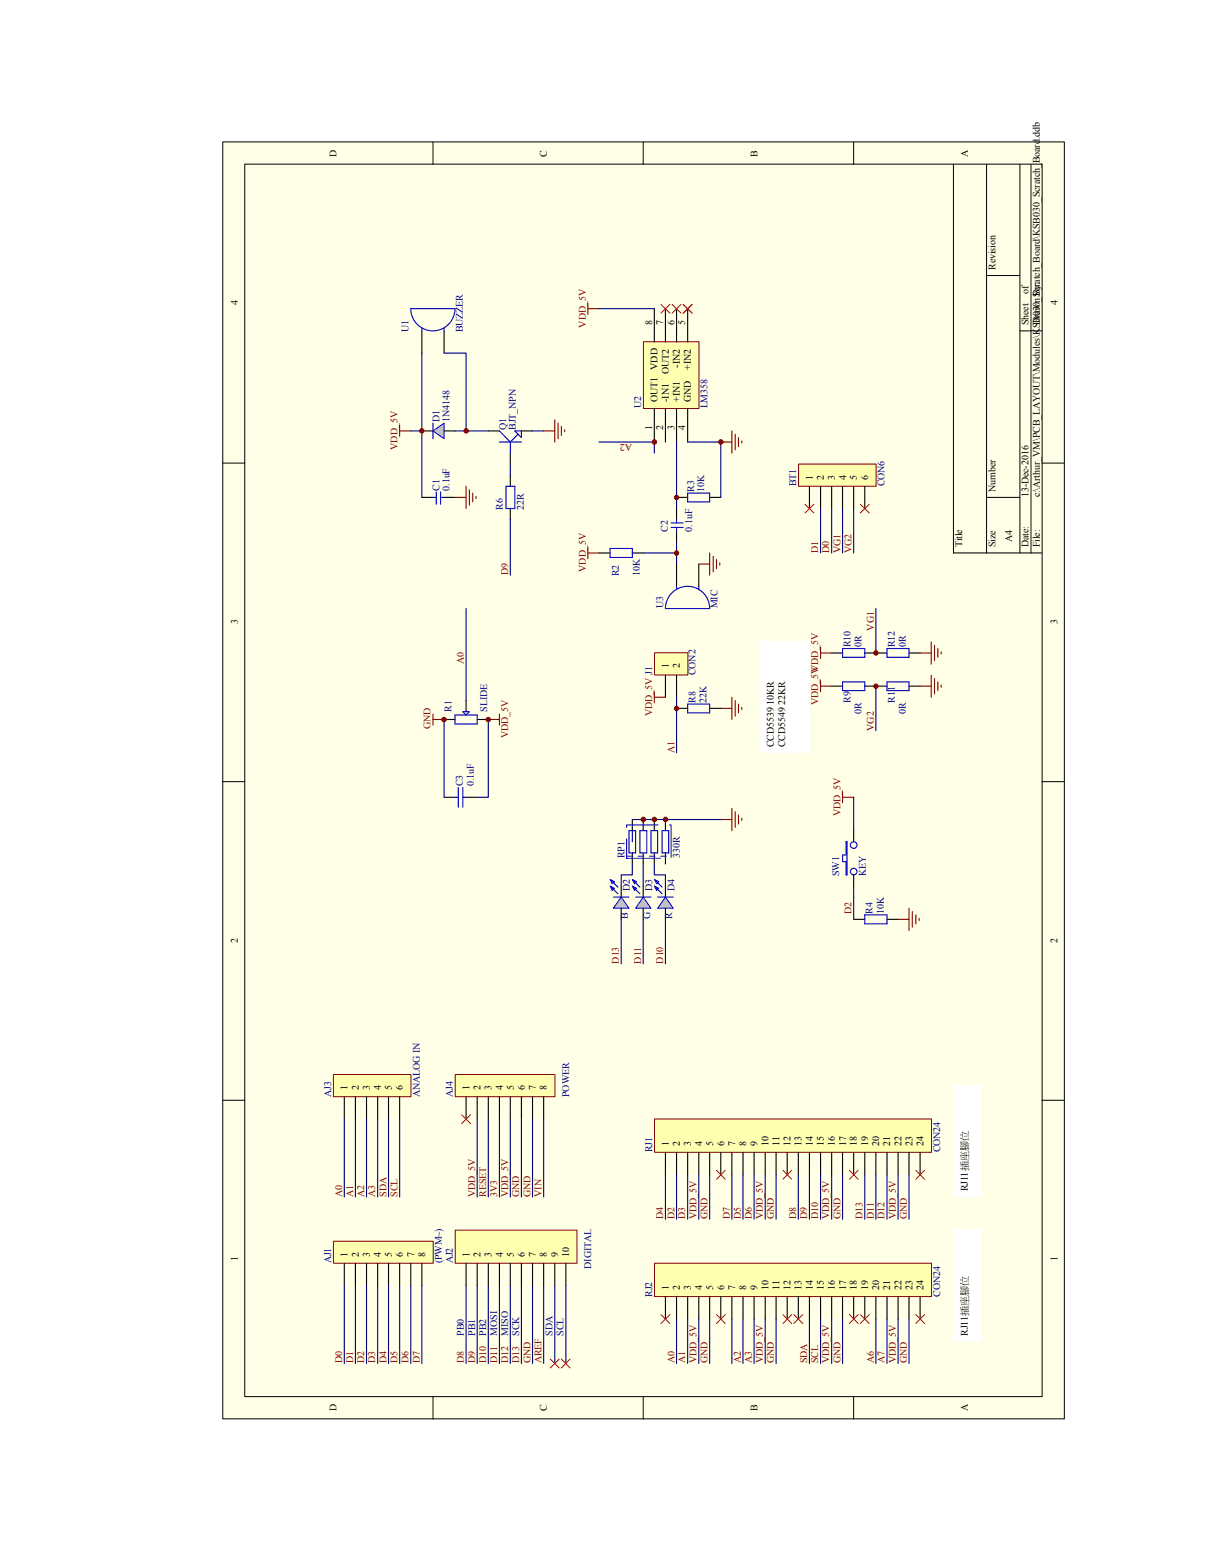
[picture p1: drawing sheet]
<svg xmlns="http://www.w3.org/2000/svg" width="216mm" height="279mm" viewBox="0 0 216 279" stroke-linecap="round" stroke-linejoin="round" font-family="sans-serif">
<path d="M39.9 25.4h150.6v228.6h-150.6z" fill="#ffffe8"/>
<g fill="none" stroke="#000" stroke-width=".18">
<path d="M39.9 25.4h150.6v228.6h-150.6zM43.8 29.4h142.8v220.6h-142.8zM77.5 25.4v4M115.1 25.4v4M152.8 25.4v4M170.7 29.4v69.6h15.8M176.6 29.4v69.6M182.6 29.4v69.6M184.6 29.4v69.6M176.6 49.3h6M182.6 59.2h3.9M39.8 82.9h4"/>
<path d="M176.6 89h6M186.5 82.9h4M39.8 139.9h4M186.5 139.9h4M39.8 196.9h4M186.5 196.9h4M77.5 250v4M115.1 250v4M152.8 250v4"/>
</g>
<path d="M59.7 222.2h17.9v3.9h-17.9z" fill="#ffffb0"/>
<path d="M59.7 222.2h17.9v3.9h-17.9z" fill="none" stroke="#800000" stroke-width=".18"/>
<path d="M61.6 226.1v4M63.6 226.1v4M65.6 226.1v4M67.6 226.1v4M69.6 226.1v4M71.5 226.1v4M73.5 226.1v4M75.5 226.1v4" fill="none" stroke="#000" stroke-width=".2"/>
<path d="M59.7 192.3h13.9v4h-13.9z" fill="#ffffb0"/>
<path d="M59.7 192.3h13.9v4h-13.9z" fill="none" stroke="#800000" stroke-width=".18"/>
<path d="M61.6 196.3v4M63.6 196.3v4M65.6 196.3v4M67.6 196.3v4M69.6 196.3v4M71.5 196.3v4" fill="none" stroke="#000" stroke-width=".2"/>
<g fill="none" stroke="#000080" stroke-width=".2">
<path d="M61.6 200.3v13.9M63.6 200.3v13.9M65.6 200.3v13.9M67.6 200.3v13.9M69.6 200.3v13.9M71.5 200.3v13.9M85.4 200.3v13.9M87.4 200.3v13.9M89.4 200.3v13.9M91.4 200.3v13.9M93.3 200.3v13.9M61.6 230.1v14"/>
<path d="M63.6 230.1v14M65.6 230.1v14M67.6 230.1v14M69.6 230.1v14M71.5 230.1v14M73.5 230.1v14M75.5 230.1v14M83.4 230.1v14M85.4 230.1v14M87.4 230.1v14M89.4 230.1v14M91.4 230.1v14"/>
<path d="M93.3 230.1v14M95.3 230.1v14M97.3 230.1v14"/>
</g>
<path d="M81.5 220.2h21.8v5.9h-21.8z" fill="#ffffb0"/>
<path d="M81.5 220.2h21.8v5.9h-21.8z" fill="none" stroke="#800000" stroke-width=".18"/>
<path d="M83.4 226.1v4M85.4 226.1v4M87.4 226.1v4M89.4 226.1v4M91.4 226.1v4M93.3 226.1v4M95.3 226.1v4M97.3 226.1v4M99.3 226.1v4M101.3 226.1v4" fill="none" stroke="#000" stroke-width=".2"/>
<path d="M99.3 230.1v14M101.3 230.1v14" fill="none" stroke="#000080" stroke-width=".2"/>
<path d="M81.5 192.3h17.9v4h-17.9z" fill="#ffffb0"/>
<path d="M81.5 192.3h17.9v4h-17.9z" fill="none" stroke="#800000" stroke-width=".18"/>
<g fill="none" stroke="#000" stroke-width=".2">
<path d="M75.5 59.2v4M79.5 59.2v4M91.4 85.1v1.9M91.4 91v2M79.5 128.8h1.9M83.4 125.4v2M85.4 128.8h2M79.5 142.7h1.9M83.4 142.7h2M152.8 148.7v2M152.8 156.6v2M152.8 164.6h2"/>
<path d="M158.8 164.6h2M83.4 196.3v4M85.4 196.3v4M87.4 196.3v4M89.4 196.3v4M91.4 196.3v4M93.3 196.3v4M95.3 196.3v4M97.3 196.3v4"/>
</g>
<path d="M91.4 83.1v2M91.4 93v10M83.4 108.9v16.5M79.5 128.8v13.9M87.4 128.8v13.9h-2M152.8 158.6v2M95.3 200.3v13.9M97.3 200.3v13.9" fill="none" stroke="#000080" stroke-width=".2"/>
<path d="M82.6 199.5l1.6 1.6M84.2 199.5l-1.6 1.6" fill="none" stroke="#f00" stroke-width=".18"/>
<g fill="none" stroke="#00f" stroke-width=".2">
<path d="M73.5 55.2h7.9a4 4 0 0 1-3.9 4 4 4 0 0 1-4-4zM75.5 58.6v.6M79.5 58.6v.6M90.6 87h1.6v4h-1.6zM81.4 128h4v1.6h-4zM82.8 127.4h1.2l-.6 .6zM81.4 142.7h.6M82 140.9v3.6M82.8 142.7h.6M82.8 140.9v3.6M151.5 150.7h.1v5.9h-.1v-2.4h-.7v-1.2h.7zM109.8 160.6h2.8"/>
<path d="M154.8 163.7h4v1.7h-4z"/>
<circle cx="152.8" cy="151.3" r=".59"/>
<circle cx="152.8" cy="156" r=".59"/>
</g>
<g fill="none" stroke="#800000" stroke-width=".2">
<path d="M71.5 76.1v2M71.5 77.1h2M77.5 128.8h2M77.5 127.8v2M87.4 128.8h2M89.4 127.8v2M150.8 141.7v2M150.8 142.7h2M160.8 164.6h1.9M162.7 162.6v3.9M163.3 163.2v2.7M164 163.7v1.7"/>
<path d="M164.5 164.4v.4"/>
</g>
<path d="M111.2 160.6l1.4 2h-2.8z" fill="#c0c0c0"/>
<path d="M111.2 160.6l1.4 2h-2.8z" fill="none" stroke="#00f" stroke-width=".18"/>
<path d="M109.2 157.4l.8 .4-.4 .4z" fill="#c0c0c0"/>
<path d="M109.2 157.4l.8 .4-.4 .4z" fill="none" stroke="#00f" stroke-width=".18"/>
<path d="M109.2 158.6l.8 .4-.4 .4z" fill="#c0c0c0"/>
<path d="M109.2 158.6l.8 .4-.4 .4z" fill="none" stroke="#00f" stroke-width=".18"/>
<path d="M109.4 158.8l1.2 1.2M109.4 157.6l1.2 1.2M113.8 160.6h2.7" fill="none" stroke="#00f" stroke-width=".2"/>
<path d="M111.2 158.6v2M111.2 162.6v2" fill="none" stroke="#000" stroke-width=".2"/>
<path d="M115.1 160.6l1.4 2h-2.7z" fill="#c0c0c0"/>
<path d="M115.1 160.6l1.4 2h-2.7z" fill="none" stroke="#00f" stroke-width=".18"/>
<path d="M113.2 157.4l.8 .4-.4 .4z" fill="#c0c0c0"/>
<path d="M113.2 157.4l.8 .4-.4 .4z" fill="none" stroke="#00f" stroke-width=".18"/>
<path d="M113.2 158.6l.8 .4-.4 .4z" fill="#c0c0c0"/>
<path d="M113.2 158.6l.8 .4-.4 .4z" fill="none" stroke="#00f" stroke-width=".18"/>
<path d="M113.4 158.8l1.2 1.2M113.4 157.6l1.2 1.2M117.7 160.6h2.8" fill="none" stroke="#00f" stroke-width=".2"/>
<path d="M115.1 158.6v2M115.1 162.6v2" fill="none" stroke="#000" stroke-width=".2"/>
<path d="M119.1 160.6l1.4 2h-2.8z" fill="#c0c0c0"/>
<path d="M119.1 160.6l1.4 2h-2.8z" fill="none" stroke="#00f" stroke-width=".18"/>
<path d="M117.1 157.4l.8 .4-.3 .4z" fill="#c0c0c0"/>
<path d="M117.1 157.4l.8 .4-.3 .4z" fill="none" stroke="#00f" stroke-width=".18"/>
<path d="M117.1 158.6l.8 .4-.3 .4z" fill="#c0c0c0"/>
<path d="M117.1 158.6l.8 .4-.3 .4z" fill="none" stroke="#00f" stroke-width=".18"/>
<path d="M117.3 158.8l1.2 1.2M117.3 157.6l1.2 1.2" fill="none" stroke="#00f" stroke-width=".2"/>
<path d="M119.1 158.6v2M119.1 162.6v2" fill="none" stroke="#000" stroke-width=".2"/>
<path d="M115.1 154.6v4M115.1 164.6v7.9" fill="none" stroke="#000080" stroke-width=".2"/>
<path d="M129 146.7h2M131 144.7v4M131.6 145.3v2.8M132.2 145.9v1.6M132.8 146.5v.4" fill="none" stroke="#800000" stroke-width=".2"/>
<path d="M117.2 116.8h5.9v4h-5.9z" fill="#ffffb0"/>
<path d="M117.2 116.8h5.9v4h-5.9z" fill="none" stroke="#800000" stroke-width=".18"/>
<path d="M119.1 120.9v3.9M121.1 120.9v3.9M121.1 126.8h2M127 126.8h2M113.2 146.7v2M113.2 152.7v1.9M115.1 146.7v2M115.1 152.7v1.9M117.1 146.7v2M117.1 152.7v1.9M119.1 146.7v2M119.1 152.7v1.9" fill="none" stroke="#000" stroke-width=".2"/>
<path d="M117.1 123.8v2M117.1 124.8h2M129 126.8h2M131 124.8v4M131.6 125.4v2.8M132.2 126v1.6M132.8 126.6v.4" fill="none" stroke="#800000" stroke-width=".2"/>
<path d="M121.1 124.8v9.9M113.2 154.6v2h-2v2M113.2 146.7h15.8M117.1 154.6v2h2v2M111.2 164.6v7.9M119.1 164.6v7.9" fill="none" stroke="#000080" stroke-width=".2"/>
<path d="M123.1 126h3.9v1.6h-3.9zM112.6 148.7h1.2v4h-1.2zM113.2 148.7v2M114.6 148.7h1.2v4h-1.2zM116.5 148.7h1.2v4h-1.2zM118.5 148.7h1.2v4h-1.2z" fill="none" stroke="#00f" stroke-width=".2"/>
<path d="M112.2 153.6h7.9v-5.9h-7.9v5.9" fill="none" stroke="#00f" stroke-width=".18" stroke-dasharray="6.1 2"/>
<path d="M112.2 153.2h7.9" fill="none" stroke="#00f" stroke-width=".18" stroke-dasharray="1 1 1 1 1 1 1 1"/>
<path d="M115.2 61.2h9.9v11.9h-9.9z" fill="#ffffb0"/>
<path d="M115.2 61.2h9.9v11.9h-9.9z" fill="none" stroke="#800000" stroke-width=".18"/>
<g fill="none" stroke="#000" stroke-width=".2">
<path d="M117.1 55.2v6M119.1 55.2v6M121.1 55.2v6M123.1 55.2v6M117.1 73.2v5.9M119.1 73.2v5.9M121.1 73.2v5.9M123.1 73.2v5.9M107.2 99h2M113.2 99h1.9M121.1 91v2M121.1 95v2"/>
<path d="M121.1 89h2M127 89h2M121.1 101v3.9M125.1 101v3.9"/>
</g>
<path d="M77.5 75.7v2.8M109.2 98.2h4v1.6h-4zM120.1 93.6h2.2M120.1 94.4h2.2M121.1 93v.6M121.1 94.4v.6M123.1 88.3h3.9v1.5h-3.9zM120.3 106.1a3.9 3.9 0 0 1 4.3-.9 3.9 3.9 0 0 1 2.4 3.7h-7.9a4 4 0 0 1 1.2-2.8zM121.1 104.9v.6M125.1 104.9v.6" fill="none" stroke="#00f" stroke-width=".2"/>
<path d="M107.2 55.2h9.9M117.1 79.1v2M121.1 79.1v11.9M123.1 79.1h5.9v9.9M115.1 99h6M121.1 97v4M152.8 142.7v6M152.8 160.6v4" fill="none" stroke="#000080" stroke-width=".2"/>
<g fill="none" stroke="#800000" stroke-width=".2">
<path d="M105.2 54.3v2M105.2 55.2h2M129 79.1h2M131 77.1v4M131.6 77.7v2.8M132.2 78.3v1.6M132.8 78.9v.4M105.2 98v2M105.2 99h2M127 99v4M127.7 99.6v2.8M125.1 101h1.9"/>
<path d="M128.3 100.2v1.6M128.9 100.8v.4"/>
</g>
<path d="M118.3 54.5l1.6 1.5M119.9 54.5l-1.6 1.5M120.3 54.5l1.6 1.5M121.9 54.5l-1.6 1.5M122.3 54.5l1.6 1.5M123.9 54.5l-1.6 1.5" fill="none" stroke="#f00" stroke-width=".18"/>
<path d="M77.5 77.1l2-1.4v2.8z" fill="#c0c0c0"/>
<path d="M77.5 77.1l2-1.4v2.8z" fill="none" stroke="#00f" stroke-width=".18"/>
<path d="M75.5 77.1h2M79.5 77.1h1.9M87.4 77.1h2M93.3 77.1h2M75.5 89h2M79.5 89h1.9M91.4 81.1v2" fill="none" stroke="#000" stroke-width=".2"/>
<path d="M73.5 77.1h2M75.5 63.2v25.8M79.5 63.2h3.9v13.9M81.4 77.1h6M95.3 77.1h2M107.2 79.1h9.9" fill="none" stroke="#000080" stroke-width=".2"/>
<path d="M97.3 77.1h2M99.3 75.1v4M99.9 75.7v2.8M100.5 76.3v1.6M101.1 76.9v.4M81.4 89h2M83.4 87v4M84 87.7v2.7M84.6 88.3v1.5M85.2 88.9v.3" fill="none" stroke="#800000" stroke-width=".2"/>
<path d="M89.4 77.1l2 2M89.4 79.1h3.9M91.4 79.1v2M92.2 77.1h1.1v1.2zM92.8 77.7l-1.4 1.4M77.5 89h.6M78.1 88.1v2.2M78.9 89h.6M78.9 88.1v2.2" fill="none" stroke="#00f" stroke-width=".2"/>
<path d="M136.1 114.9h8.8v19.8h-8.8z" fill="#fff"/>
<path d="M136 114.9h8.9v19.8h-8.9z" fill="none" stroke="#fff" stroke-width=".18"/>
<circle cx="79.5" cy="128.8" r=".4" fill="#800000"/>
<circle cx="79.5" cy="128.8" r=".4" fill="none" stroke="#800000" stroke-width=".18"/>
<circle cx="87.4" cy="128.8" r=".39" fill="#800000"/>
<circle cx="87.4" cy="128.8" r=".39" fill="none" stroke="#800000" stroke-width=".18"/>
<circle cx="121.1" cy="126.8" r=".39" fill="#800000"/>
<circle cx="121.1" cy="126.8" r=".39" fill="none" stroke="#800000" stroke-width=".18"/>
<circle cx="115.2" cy="146.7" r=".41" fill="#800000"/>
<circle cx="115.2" cy="146.7" r=".41" fill="none" stroke="#800000" stroke-width=".18"/>
<circle cx="117.2" cy="146.7" r=".4" fill="#800000"/>
<circle cx="117.2" cy="146.7" r=".4" fill="none" stroke="#800000" stroke-width=".18"/>
<circle cx="119.1" cy="146.7" r=".4" fill="#800000"/>
<circle cx="119.1" cy="146.7" r=".4" fill="none" stroke="#800000" stroke-width=".18"/>
<circle cx="117.2" cy="79.1" r=".4" fill="#800000"/>
<circle cx="117.2" cy="79.1" r=".4" fill="none" stroke="#800000" stroke-width=".18"/>
<circle cx="121.1" cy="89" r=".39" fill="#800000"/>
<circle cx="121.1" cy="89" r=".39" fill="none" stroke="#800000" stroke-width=".18"/>
<circle cx="129" cy="79.1" r=".4" fill="#800000"/>
<circle cx="129" cy="79.1" r=".4" fill="none" stroke="#800000" stroke-width=".18"/>
<circle cx="121.1" cy="99" r=".39" fill="#800000"/>
<circle cx="121.1" cy="99" r=".39" fill="none" stroke="#800000" stroke-width=".18"/>
<circle cx="75.5" cy="77.1" r=".4" fill="#800000"/>
<circle cx="75.5" cy="77.1" r=".4" fill="none" stroke="#800000" stroke-width=".18"/>
<circle cx="83.5" cy="77.1" r=".4" fill="#800000"/>
<circle cx="83.5" cy="77.1" r=".4" fill="none" stroke="#800000" stroke-width=".18"/>
<path d="M143 83.1h13.8v3.9h-13.8z" fill="#ffffb0"/>
<path d="M143 83.1h13.8v3.9h-13.8z" fill="none" stroke="#800000" stroke-width=".18"/>
<path d="M144.9 87v4M146.9 87v4M148.9 87v4M150.8 87v4M152.8 87v4M154.8 87v4M148.9 116.9h1.9M154.8 116.9h4M162.7 116.9h2M148.9 122.8h1.9M154.8 122.8h4M162.7 122.8h2" fill="none" stroke="#000" stroke-width=".2"/>
<path d="M144.1 90.3l1.6 1.5M145.7 90.3l-1.6 1.5M154 90.3l1.6 1.5M155.6 90.3l-1.6 1.5" fill="none" stroke="#f00" stroke-width=".18"/>
<path d="M146.9 91v8M148.9 91v8M150.8 91v8M152.8 91v8M156.8 108.9v8M156.8 122.8v8" fill="none" stroke="#000080" stroke-width=".2"/>
<path d="M150.8 116.1h4v1.5h-4zM158.8 116.1h3.9v1.5h-3.9zM150.8 122h4v1.6h-4zM158.8 122h3.9v1.6h-3.9z" fill="none" stroke="#00f" stroke-width=".2"/>
<circle cx="156.8" cy="122.8" r=".39" fill="#800000"/>
<circle cx="156.8" cy="122.8" r=".39" fill="none" stroke="#800000" stroke-width=".18"/>
<circle cx="156.8" cy="116.9" r=".4" fill="#800000"/>
<circle cx="156.8" cy="116.9" r=".4" fill="none" stroke="#800000" stroke-width=".18"/>
<g fill="none" stroke="#800000" stroke-width=".2">
<path d="M146.9 115.9v2M146.9 116.9h2M164.7 116.9h2M166.7 114.9v4M167.3 115.5v2.7M167.9 116.1v1.5M168.5 116.7v.4M146.9 121.8v2M146.9 122.8h2M164.7 122.8h2M166.7 120.9v3.9M167.3 121.5v2.7"/>
<path d="M167.9 122v1.6M168.5 122.6v.4"/>
</g>
<path d="M117.2 200.3h49.6v5.9h-49.6z" fill="#ffffb0"/>
<path d="M117.2 200.3h49.6v5.9h-49.6z" fill="none" stroke="#800000" stroke-width=".18"/>
<g fill="none" stroke="#000" stroke-width=".2">
<path d="M119.1 206.3v4M121.1 206.3v4M123.1 206.3v4M125.1 206.3v4M127 206.3v4M129 206.3v4M131 206.3v4M133 206.3v4M135 206.3v4M137 206.3v4M138.9 206.3v4M140.9 206.3v4"/>
<path d="M142.9 206.3v4M144.9 206.3v4M146.9 206.3v4M148.9 206.3v4M150.8 206.3v4M152.8 206.3v4M154.8 206.3v4M156.8 206.3v4M158.8 206.3v4M160.8 206.3v4M162.7 206.3v4M164.7 206.3v4"/>
</g>
<path d="M140.2 209.5l1.5 1.6M141.7 209.5l-1.5 1.6M152.1 209.5l1.5 1.6M153.6 209.5l-1.5 1.6M164 209.5l1.5 1.6M165.5 209.5l-1.5 1.6" fill="none" stroke="#f00" stroke-width=".18"/>
<g fill="none" stroke="#000080" stroke-width=".2">
<path d="M121.1 210.3v7.9M123.1 210.3v7.9M125.1 210.3v7.9M127 210.3v7.9M131 210.3v7.9M133 210.3v7.9M135 210.3v7.9M137 210.3v7.9M138.9 210.3v7.9M144.9 210.3v7.9M146.9 210.3v7.9M148.9 210.3v7.9"/>
<path d="M150.8 210.3v7.9M156.8 210.3v7.9M158.8 210.3v7.9M160.8 210.3v7.9M162.7 210.3v7.9"/>
</g>
<path d="M170.8 194.3h4.9v19.9h-4.9z" fill="#fff"/>
<path d="M170.7 194.3h5v19.9h-5z" fill="none" stroke="#fff" stroke-width=".18"/>
<path d="M117.2 226.1h49.6v5.9h-49.6z" fill="#ffffb0"/>
<path d="M117.2 226.1h49.6v6h-49.6z" fill="none" stroke="#800000" stroke-width=".18"/>
<g fill="none" stroke="#000" stroke-width=".2">
<path d="M119.1 232.1v4M121.1 232.1v4M123.1 232.1v4M125.1 232.1v4M127 232.1v4M129 232.1v4M131 232.1v4M133 232.1v4M135 232.1v4M137 232.1v4M138.9 232.1v4M140.9 232.1v4"/>
<path d="M142.9 232.1v4M144.9 232.1v4M146.9 232.1v4M148.9 232.1v4M150.8 232.1v4M152.8 232.1v4M154.8 232.1v4M156.8 232.1v4M158.8 232.1v4M160.8 232.1v4M162.7 232.1v4M164.7 232.1v4"/>
</g>
<g fill="none" stroke="#f00" stroke-width=".18">
<path d="M118.3 235.3l1.6 1.6M119.9 235.3l-1.6 1.6M128.3 235.3l1.5 1.6M129.8 235.3l-1.5 1.6M140.2 235.3l1.5 1.6M141.7 235.3l-1.5 1.6M142.1 235.3l1.6 1.6M143.7 235.3l-1.6 1.6M152.1 235.3l1.5 1.6M153.6 235.3l-1.5 1.6M154 235.3l1.6 1.6M155.6 235.3l-1.6 1.6"/>
<path d="M164 235.3l1.5 1.6M165.5 235.3l-1.5 1.6"/>
</g>
<g fill="none" stroke="#000080" stroke-width=".2">
<path d="M121.1 236.1v8M123.1 236.1v8M125.1 236.1v8M127 236.1v8M131 236.1v8M133 236.1v8M135 236.1v8M137 236.1v8M138.9 236.1v8M144.9 236.1v8M146.9 236.1v8M148.9 236.1v8"/>
<path d="M150.8 236.1v8M156.8 236.1v8M158.8 236.1v8M160.8 236.1v8M162.7 236.1v8"/>
</g>
<path d="M170.8 220.2h4.9v19.8h-4.9z" fill="#fff"/>
<path d="M170.7 220.2h5v19.8h-5z" fill="none" stroke="#fff" stroke-width=".18"/>
<path d="M119.1 210.3v7.9M142.9 210.3v7.9M154.8 210.3v7.9" fill="none" stroke="#000080" stroke-width=".2"/>
<path d="M128.3 209.5l1.5 1.6M129.8 209.5l-1.5 1.6M98.5 243.2l1.6 1.7M100.1 243.2l-1.6 1.7M100.5 243.2l1.6 1.7M102.1 243.2l-1.6 1.7" fill="none" stroke="#f00" stroke-width=".18"/>
<g font-size="1.8">
<text x="60.2" y="28" transform="rotate(-90 60.2 28)">D</text>
<text x="97.9" y="28" transform="rotate(-90 97.9 28)">C</text>
<text x="135.6" y="28" transform="rotate(-90 135.6 28)">B</text>
<text x="173.3" y="28" transform="rotate(-90 173.3 28)">A</text>
<text x="178.2" y="48.3" transform="rotate(-90 178.2 48.3)">Revision</text>
<text x="184.1" y="52.7" transform="rotate(-90 184.1 52.7)">of</text>
<text x="42.6" y="54.7" transform="rotate(-90 42.6 54.7)">4</text>
<text x="116.8" y="58.2" transform="rotate(-90 116.8 58.2)">8</text>
<text x="118.7" y="58.2" transform="rotate(-90 118.7 58.2)">7</text>
<text x="120.7" y="58.2" transform="rotate(-90 120.7 58.2)">6</text>
<text x="122.7" y="58.2" transform="rotate(-90 122.7 58.2)">5</text>
<text x="184.1" y="58.2" transform="rotate(-90 184.1 58.2)">Sheet</text>
<text x="186.1" y="58.2" transform="rotate(-90 186.1 58.2)">Drawn By:</text>
<text x="189.3" y="54.7" transform="rotate(-90 189.3 54.7)">4</text>
<text x="121.7" y="65.8" transform="rotate(-90 121.7 65.8)">-IN2</text>
<text x="117.7" y="71.9" transform="rotate(-90 117.7 71.9)">OUT1</text>
<text x="117.7" y="66.2" transform="rotate(-90 117.7 66.2)">VDD</text>
<text x="119.7" y="71.9" transform="rotate(-90 119.7 71.9)">-IN1</text>
<text x="119.7" y="67" transform="rotate(-90 119.7 67)">OUT2</text>
<text x="121.7" y="71.9" transform="rotate(-90 121.7 71.9)">+IN1</text>
<text x="123.7" y="71.9" transform="rotate(-90 123.7 71.9)">GND</text>
<text x="123.7" y="66.2" transform="rotate(-90 123.7 66.2)">+IN2</text>
<text x="116.8" y="76.9" transform="rotate(-90 116.8 76.9)">1</text>
<text x="118.7" y="76.9" transform="rotate(-90 118.7 76.9)">2</text>
<text x="120.7" y="76.9" transform="rotate(-90 120.7 76.9)">3</text>
<text x="122.7" y="76.9" transform="rotate(-90 122.7 76.9)">4</text>
<text x="145.5" y="85.9" transform="rotate(-90 145.5 85.9)">1</text>
<text x="147.5" y="85.9" transform="rotate(-90 147.5 85.9)">2</text>
<text x="149.5" y="85.9" transform="rotate(-90 149.5 85.9)">3</text>
<text x="151.5" y="85.9" transform="rotate(-90 151.5 85.9)">4</text>
<text x="153.4" y="85.9" transform="rotate(-90 153.4 85.9)">5</text>
<text x="155.4" y="85.9" transform="rotate(-90 155.4 85.9)">6</text>
<text x="178.2" y="88" transform="rotate(-90 178.2 88)">Number</text>
<text x="184.1" y="89" transform="rotate(-90 184.1 89)">13-Dec-2016</text>
<text x="186.1" y="89" transform="rotate(-90 186.1 89)">c:\Arthur_VM\PCB_LAYOUT\Modules\KSB030_Scratch_Board\KSB030_Scratch_Board.ddb</text>
<text x="172.3" y="98" transform="rotate(-90 172.3 98)">Title</text>
<text x="178.2" y="98" transform="rotate(-90 178.2 98)">Size</text>
<text x="181.2" y="97" transform="rotate(-90 181.2 97)">A4</text>
<text x="184.1" y="98" transform="rotate(-90 184.1 98)">Date:</text>
<text x="186.1" y="98" transform="rotate(-90 186.1 98)">File:</text>
<text x="42.6" y="111.7" transform="rotate(-90 42.6 111.7)">3</text>
<text x="189.3" y="111.7" transform="rotate(-90 189.3 111.7)">3</text>
<text x="119.7" y="119.6" transform="rotate(-90 119.7 119.6)">1</text>
<text x="121.7" y="119.6" transform="rotate(-90 121.7 119.6)">2</text>
<text x="138.6" y="133.7" transform="rotate(-90 138.6 133.7)">CCD5539 10KR</text>
<text x="140.5" y="133.7" transform="rotate(-90 140.5 133.7)">CCD5549 22KR</text>
<text x="42.6" y="168.7" transform="rotate(-90 42.6 168.7)">2</text>
<text x="189.3" y="168.7" transform="rotate(-90 189.3 168.7)">2</text>
<text x="62.2" y="195.2" transform="rotate(-90 62.2 195.2)">1</text>
<text x="64.2" y="195.2" transform="rotate(-90 64.2 195.2)">2</text>
<text x="66.2" y="195.2" transform="rotate(-90 66.2 195.2)">3</text>
<text x="68.2" y="195.2" transform="rotate(-90 68.2 195.2)">4</text>
<text x="70.1" y="195.2" transform="rotate(-90 70.1 195.2)">5</text>
<text x="72.1" y="195.2" transform="rotate(-90 72.1 195.2)">6</text>
<text x="84" y="195.2" transform="rotate(-90 84 195.2)">1</text>
<text x="86" y="195.2" transform="rotate(-90 86 195.2)">2</text>
<text x="88" y="195.2" transform="rotate(-90 88 195.2)">3</text>
<text x="90" y="195.2" transform="rotate(-90 90 195.2)">4</text>
<text x="92" y="195.2" transform="rotate(-90 92 195.2)">5</text>
<text x="93.9" y="195.2" transform="rotate(-90 93.9 195.2)">6</text>
<text x="95.9" y="195.2" transform="rotate(-90 95.9 195.2)">7</text>
<text x="97.9" y="195.2" transform="rotate(-90 97.9 195.2)">8</text>
<text x="119.7" y="205.1" transform="rotate(-90 119.7 205.1)">1</text>
<text x="121.7" y="205.1" transform="rotate(-90 121.7 205.1)">2</text>
<text x="123.7" y="205.1" transform="rotate(-90 123.7 205.1)">3</text>
<text x="125.7" y="205.1" transform="rotate(-90 125.7 205.1)">4</text>
<text x="127.7" y="205.1" transform="rotate(-90 127.7 205.1)">5</text>
<text x="129.6" y="205.1" transform="rotate(-90 129.6 205.1)">6</text>
<text x="131.6" y="205.1" transform="rotate(-90 131.6 205.1)">7</text>
<text x="133.6" y="205.1" transform="rotate(-90 133.6 205.1)">8</text>
<text x="135.6" y="205.1" transform="rotate(-90 135.6 205.1)">9</text>
<text x="137.6" y="205.1" transform="rotate(-90 137.6 205.1)">10</text>
<text x="139.6" y="205.1" transform="rotate(-90 139.6 205.1)">11</text>
<text x="141.5" y="205.1" transform="rotate(-90 141.5 205.1)">12</text>
<text x="143.5" y="205.1" transform="rotate(-90 143.5 205.1)">13</text>
<text x="145.5" y="205.1" transform="rotate(-90 145.5 205.1)">14</text>
<text x="147.5" y="205.1" transform="rotate(-90 147.5 205.1)">15</text>
<text x="149.5" y="205.1" transform="rotate(-90 149.5 205.1)">16</text>
<text x="151.5" y="205.1" transform="rotate(-90 151.5 205.1)">17</text>
<text x="153.4" y="205.1" transform="rotate(-90 153.4 205.1)">18</text>
<text x="155.4" y="205.1" transform="rotate(-90 155.4 205.1)">19</text>
<text x="157.4" y="205.1" transform="rotate(-90 157.4 205.1)">20</text>
<text x="159.4" y="205.1" transform="rotate(-90 159.4 205.1)">21</text>
<text x="161.4" y="205.1" transform="rotate(-90 161.4 205.1)">22</text>
<text x="163.4" y="205.1" transform="rotate(-90 163.4 205.1)">23</text>
<text x="165.3" y="205.1" transform="rotate(-90 165.3 205.1)">24</text>
<text x="173.3" y="213.2" transform="rotate(-90 173.3 213.2)">RJ11插插插插</text>
<text x="42.6" y="225.8" transform="rotate(-90 42.6 225.8)">1</text>
<text x="62.2" y="225" transform="rotate(-90 62.2 225)">1</text>
<text x="64.2" y="225" transform="rotate(-90 64.2 225)">2</text>
<text x="66.2" y="225" transform="rotate(-90 66.2 225)">3</text>
<text x="68.2" y="225" transform="rotate(-90 68.2 225)">4</text>
<text x="70.1" y="225" transform="rotate(-90 70.1 225)">5</text>
<text x="72.1" y="225" transform="rotate(-90 72.1 225)">6</text>
<text x="74.1" y="225" transform="rotate(-90 74.1 225)">7</text>
<text x="76.1" y="225" transform="rotate(-90 76.1 225)">8</text>
<text x="84" y="225" transform="rotate(-90 84 225)">1</text>
<text x="86" y="225" transform="rotate(-90 86 225)">2</text>
<text x="88" y="225" transform="rotate(-90 88 225)">3</text>
<text x="90" y="225" transform="rotate(-90 90 225)">4</text>
<text x="92" y="225" transform="rotate(-90 92 225)">5</text>
<text x="93.9" y="225" transform="rotate(-90 93.9 225)">6</text>
<text x="95.9" y="225" transform="rotate(-90 95.9 225)">7</text>
<text x="97.9" y="225" transform="rotate(-90 97.9 225)">8</text>
<text x="99.9" y="225" transform="rotate(-90 99.9 225)">9</text>
<text x="101.9" y="225" transform="rotate(-90 101.9 225)">10</text>
<text x="189.3" y="225.8" transform="rotate(-90 189.3 225.8)">1</text>
<text x="119.7" y="230.9" transform="rotate(-90 119.7 230.9)">1</text>
<text x="121.7" y="230.9" transform="rotate(-90 121.7 230.9)">2</text>
<text x="123.7" y="230.9" transform="rotate(-90 123.7 230.9)">3</text>
<text x="125.7" y="230.9" transform="rotate(-90 125.7 230.9)">4</text>
<text x="127.7" y="230.9" transform="rotate(-90 127.7 230.9)">5</text>
<text x="129.6" y="230.9" transform="rotate(-90 129.6 230.9)">6</text>
<text x="131.6" y="230.9" transform="rotate(-90 131.6 230.9)">7</text>
<text x="133.6" y="230.9" transform="rotate(-90 133.6 230.9)">8</text>
<text x="135.6" y="230.9" transform="rotate(-90 135.6 230.9)">9</text>
<text x="137.6" y="230.9" transform="rotate(-90 137.6 230.9)">10</text>
<text x="139.6" y="230.9" transform="rotate(-90 139.6 230.9)">11</text>
<text x="141.5" y="230.9" transform="rotate(-90 141.5 230.9)">12</text>
<text x="143.5" y="230.9" transform="rotate(-90 143.5 230.9)">13</text>
<text x="145.5" y="230.9" transform="rotate(-90 145.5 230.9)">14</text>
<text x="147.5" y="230.9" transform="rotate(-90 147.5 230.9)">15</text>
<text x="149.5" y="230.9" transform="rotate(-90 149.5 230.9)">16</text>
<text x="151.5" y="230.9" transform="rotate(-90 151.5 230.9)">17</text>
<text x="153.4" y="230.9" transform="rotate(-90 153.4 230.9)">18</text>
<text x="155.4" y="230.9" transform="rotate(-90 155.4 230.9)">19</text>
<text x="157.4" y="230.9" transform="rotate(-90 157.4 230.9)">20</text>
<text x="159.4" y="230.9" transform="rotate(-90 159.4 230.9)">21</text>
<text x="161.4" y="230.9" transform="rotate(-90 161.4 230.9)">22</text>
<text x="163.4" y="230.9" transform="rotate(-90 163.4 230.9)">23</text>
<text x="165.3" y="230.9" transform="rotate(-90 165.3 230.9)">24</text>
<text x="173.3" y="239.1" transform="rotate(-90 173.3 239.1)">RJ11插插插插</text>
<text x="60.2" y="252.6" transform="rotate(-90 60.2 252.6)">D</text>
<text x="97.9" y="252.6" transform="rotate(-90 97.9 252.6)">C</text>
<text x="135.6" y="252.6" transform="rotate(-90 135.6 252.6)">B</text>
<text x="173.3" y="252.6" transform="rotate(-90 173.3 252.6)">A</text>
</g>
<g font-size="1.8" fill="#000080">
<text x="73.2" y="59.4" transform="rotate(-90 73.2 59.4)">U1</text>
<text x="82.8" y="59.4" transform="rotate(-90 82.8 59.4)">BUZZER</text>
<text x="78.7" y="75.5" transform="rotate(-90 78.7 75.5)">D1</text>
<text x="80.5" y="75.5" transform="rotate(-90 80.5 75.5)">1N4148</text>
<text x="90.6" y="76.9" transform="rotate(-90 90.6 76.9)">Q1</text>
<text x="92.4" y="76.9" transform="rotate(-90 92.4 76.9)">BJT_NPN</text>
<text x="114.8" y="73.1" transform="rotate(-90 114.8 73.1)">U2</text>
<text x="126.7" y="73.1" transform="rotate(-90 126.7 73.1)">LM358</text>
<text x="78.7" y="87.8" transform="rotate(-90 78.7 87.8)">C1</text>
<text x="80.5" y="87.8" transform="rotate(-90 80.5 87.8)">0.1uF</text>
<text x="124.3" y="88" transform="rotate(-90 124.3 88)">R3</text>
<text x="126.1" y="88" transform="rotate(-90 126.1 88)">10K</text>
<text x="142.5" y="87" transform="rotate(-90 142.5 87)">BT1</text>
<text x="158.4" y="87" transform="rotate(-90 158.4 87)">CON6</text>
<text x="90" y="91.2" transform="rotate(-90 90 91.2)">R6</text>
<text x="93.8" y="91.2" transform="rotate(-90 93.8 91.2)">22R</text>
<text x="119.5" y="95.2" transform="rotate(-90 119.5 95.2)">C2</text>
<text x="123.9" y="95.2" transform="rotate(-90 123.9 95.2)">0.1uF</text>
<text x="110.8" y="103.1" transform="rotate(-90 110.8 103.1)">R2</text>
<text x="114.6" y="103.1" transform="rotate(-90 114.6 103.1)">10K</text>
<text x="118.7" y="108.9" transform="rotate(-90 118.7 108.9)">U3</text>
<text x="128.4" y="108.9" transform="rotate(-90 128.4 108.9)">MIC</text>
<text x="152.2" y="115.9" transform="rotate(-90 152.2 115.9)">R10</text>
<text x="154.2" y="115.9" transform="rotate(-90 154.2 115.9)">0R</text>
<text x="160.2" y="115.9" transform="rotate(-90 160.2 115.9)">R12</text>
<text x="162.1" y="115.9" transform="rotate(-90 162.1 115.9)">0R</text>
<text x="124.5" y="120.8" transform="rotate(-90 124.5 120.8)">CON2</text>
<text x="124.5" y="125.8" transform="rotate(-90 124.5 125.8)">R8</text>
<text x="126.4" y="125.8" transform="rotate(-90 126.4 125.8)">22K</text>
<text x="152.2" y="125.8" transform="rotate(-90 152.2 125.8)">R9</text>
<text x="160.2" y="125.8" transform="rotate(-90 160.2 125.8)">R11</text>
<text x="80.9" y="127.4" transform="rotate(-90 80.9 127.4)">R1</text>
<text x="87.2" y="127.4" transform="rotate(-90 87.2 127.4)">SLIDE</text>
<text x="154.2" y="127.8" transform="rotate(-90 154.2 127.8)">0R</text>
<text x="162.1" y="127.8" transform="rotate(-90 162.1 127.8)">0R</text>
<text x="82.8" y="140.7" transform="rotate(-90 82.8 140.7)">C3</text>
<text x="84.8" y="140.7" transform="rotate(-90 84.8 140.7)">0.1uF</text>
<text x="111.8" y="153.6" transform="rotate(-90 111.8 153.6)">RP1</text>
<text x="121.7" y="153.6" transform="rotate(-90 121.7 153.6)">330R</text>
<text x="112.8" y="159.6" transform="rotate(-90 112.8 159.6)">D2</text>
<text x="116.8" y="159.6" transform="rotate(-90 116.8 159.6)">D3</text>
<text x="120.7" y="159.6" transform="rotate(-90 120.7 159.6)">D4</text>
<text x="150.2" y="156.8" transform="rotate(-90 150.2 156.8)">SW1</text>
<text x="155" y="156.8" transform="rotate(-90 155 156.8)">KEY</text>
<text x="112.4" y="164.5" transform="rotate(-90 112.4 164.5)">B</text>
<text x="116.4" y="164.5" transform="rotate(-90 116.4 164.5)">G</text>
<text x="120.3" y="164.5" transform="rotate(-90 120.3 164.5)">R</text>
<text x="156.2" y="163.5" transform="rotate(-90 156.2 163.5)">R4</text>
<text x="158.2" y="163.5" transform="rotate(-90 158.2 163.5)">10K</text>
<text x="59.3" y="196.3" transform="rotate(-90 59.3 196.3)">AJ3</text>
<text x="75.1" y="196.3" transform="rotate(-90 75.1 196.3)">ANALOG IN</text>
<text x="81.1" y="196.3" transform="rotate(-90 81.1 196.3)">AJ4</text>
<text x="101.9" y="196.3" transform="rotate(-90 101.9 196.3)">POWER</text>
<text x="116.8" y="206.2" transform="rotate(-90 116.8 206.2)">RJ1</text>
<text x="168.3" y="206.2" transform="rotate(-90 168.3 206.2)">CON24</text>
<text x="59.3" y="226.1" transform="rotate(-90 59.3 226.1)">AJ1</text>
<text x="79.1" y="226.1" transform="rotate(-90 79.1 226.1)">(PWM~)</text>
<text x="81.1" y="226.1" transform="rotate(-90 81.1 226.1)">AJ2</text>
<text x="105.8" y="227.1" transform="rotate(-90 105.8 227.1)">DIGITAL</text>
<text x="116.8" y="232.1" transform="rotate(-90 116.8 232.1)">RJ2</text>
<text x="168.3" y="232.1" transform="rotate(-90 168.3 232.1)">CON24</text>
<text x="83.1" y="239.1" transform="rotate(-90 83.1 239.1)">PB0</text>
<text x="85" y="239.1" transform="rotate(-90 85 239.1)">PB1</text>
<text x="87" y="239.1" transform="rotate(-90 87 239.1)">PB2</text>
<text x="89" y="239.1" transform="rotate(-90 89 239.1)">MOSI</text>
<text x="91" y="239.1" transform="rotate(-90 91 239.1)">MISO</text>
<text x="93" y="239.1" transform="rotate(-90 93 239.1)">SCK</text>
<text x="98.9" y="239.1" transform="rotate(-90 98.9 239.1)">SDA</text>
<text x="100.9" y="239.1" transform="rotate(-90 100.9 239.1)">SCL</text>
</g>
<g font-size="1.8" fill="#800000">
<text x="104.9" y="58.6" transform="rotate(-90 104.9 58.6)">VDD_5V</text>
<text x="71.2" y="80.5" transform="rotate(-90 71.2 80.5)">VDD_5V</text>
<text x="113.2" y="79.4" transform="rotate(-180 113.2 79.4)">A2</text>
<text x="146.5" y="99" transform="rotate(-90 146.5 99)">D1</text>
<text x="148.5" y="99" transform="rotate(-90 148.5 99)">D0</text>
<text x="150.5" y="99" transform="rotate(-90 150.5 99)">VG1</text>
<text x="152.4" y="99" transform="rotate(-90 152.4 99)">VG2</text>
<text x="91" y="103" transform="rotate(-90 91 103)">D9</text>
<text x="104.9" y="102.3" transform="rotate(-90 104.9 102.3)">VDD_5V</text>
<text x="156.4" y="112.9" transform="rotate(-90 156.4 112.9)">VG1</text>
<text x="83.1" y="118.8" transform="rotate(-90 83.1 118.8)">A0</text>
<text x="146.5" y="120.2" transform="rotate(-90 146.5 120.2)">VDD_5V</text>
<text x="77.1" y="130.6" transform="rotate(-90 77.1 130.6)">GND</text>
<text x="116.8" y="128.2" transform="rotate(-90 116.8 128.2)">VDD_5V J1</text>
<text x="146.5" y="126.2" transform="rotate(-90 146.5 126.2)">VDD_5V</text>
<text x="156.4" y="130.8" transform="rotate(-90 156.4 130.8)">VG2</text>
<text x="91" y="132.2" transform="rotate(-90 91 132.2)">VDD_5V</text>
<text x="120.7" y="134.7" transform="rotate(-90 120.7 134.7)">A1</text>
<text x="150.5" y="146.1" transform="rotate(-90 150.5 146.1)">VDD_5V</text>
<text x="152.4" y="163.5" transform="rotate(-90 152.4 163.5)">D2</text>
<text x="110.8" y="172.5" transform="rotate(-90 110.8 172.5)">D13</text>
<text x="114.8" y="172.5" transform="rotate(-90 114.8 172.5)">D11</text>
<text x="118.7" y="172.5" transform="rotate(-90 118.7 172.5)">D10</text>
<text x="61.3" y="214.2" transform="rotate(-90 61.3 214.2)">A0</text>
<text x="63.2" y="214.2" transform="rotate(-90 63.2 214.2)">A1</text>
<text x="65.2" y="214.2" transform="rotate(-90 65.2 214.2)">A2</text>
<text x="67.2" y="214.2" transform="rotate(-90 67.2 214.2)">A3</text>
<text x="69.2" y="214.2" transform="rotate(-90 69.2 214.2)">SDA</text>
<text x="71.2" y="214.2" transform="rotate(-90 71.2 214.2)">SCL</text>
<text x="85" y="214.2" transform="rotate(-90 85 214.2)">VDD_5V</text>
<text x="87" y="214.2" transform="rotate(-90 87 214.2)">RESET</text>
<text x="89" y="214.2" transform="rotate(-90 89 214.2)">3V3</text>
<text x="91" y="214.2" transform="rotate(-90 91 214.2)">VDD_5V</text>
<text x="93" y="214.2" transform="rotate(-90 93 214.2)">GND</text>
<text x="95" y="214.2" transform="rotate(-90 95 214.2)">GND</text>
<text x="96.9" y="214.2" transform="rotate(-90 96.9 214.2)">VIN</text>
<text x="118.7" y="218.2" transform="rotate(-90 118.7 218.2)">D4</text>
<text x="120.7" y="218.2" transform="rotate(-90 120.7 218.2)">D2</text>
<text x="122.7" y="218.2" transform="rotate(-90 122.7 218.2)">D3</text>
<text x="124.7" y="218.2" transform="rotate(-90 124.7 218.2)">VDD_5V</text>
<text x="126.7" y="218.2" transform="rotate(-90 126.7 218.2)">GND</text>
<text x="130.6" y="218.2" transform="rotate(-90 130.6 218.2)">D7</text>
<text x="132.6" y="218.2" transform="rotate(-90 132.6 218.2)">D5</text>
<text x="134.6" y="218.2" transform="rotate(-90 134.6 218.2)">D6</text>
<text x="136.6" y="218.2" transform="rotate(-90 136.6 218.2)">VDD_5V</text>
<text x="138.6" y="218.2" transform="rotate(-90 138.6 218.2)">GND</text>
<text x="142.5" y="218.2" transform="rotate(-90 142.5 218.2)">D8</text>
<text x="144.5" y="218.2" transform="rotate(-90 144.5 218.2)">D9</text>
<text x="146.5" y="218.2" transform="rotate(-90 146.5 218.2)">D10</text>
<text x="148.5" y="218.2" transform="rotate(-90 148.5 218.2)">VDD_5V</text>
<text x="150.5" y="218.2" transform="rotate(-90 150.5 218.2)">GND</text>
<text x="154.4" y="218.2" transform="rotate(-90 154.4 218.2)">D13</text>
<text x="156.4" y="218.2" transform="rotate(-90 156.4 218.2)">D11</text>
<text x="158.4" y="218.2" transform="rotate(-90 158.4 218.2)">D12</text>
<text x="160.4" y="218.2" transform="rotate(-90 160.4 218.2)">VDD_5V</text>
<text x="162.3" y="218.2" transform="rotate(-90 162.3 218.2)">GND</text>
<text x="61.3" y="244" transform="rotate(-90 61.3 244)">D0</text>
<text x="63.2" y="244" transform="rotate(-90 63.2 244)">D1</text>
<text x="65.2" y="244" transform="rotate(-90 65.2 244)">D2</text>
<text x="67.2" y="244" transform="rotate(-90 67.2 244)">D3</text>
<text x="69.2" y="244" transform="rotate(-90 69.2 244)">D4</text>
<text x="71.2" y="244" transform="rotate(-90 71.2 244)">D5</text>
<text x="73.2" y="244" transform="rotate(-90 73.2 244)">D6</text>
<text x="75.1" y="244" transform="rotate(-90 75.1 244)">D7</text>
<text x="83.1" y="244" transform="rotate(-90 83.1 244)">D8</text>
<text x="85" y="244" transform="rotate(-90 85 244)">D9</text>
<text x="87" y="244" transform="rotate(-90 87 244)">D10</text>
<text x="89" y="244" transform="rotate(-90 89 244)">D11</text>
<text x="91" y="244" transform="rotate(-90 91 244)">D12</text>
<text x="93" y="244" transform="rotate(-90 93 244)">D13</text>
<text x="95" y="244" transform="rotate(-90 95 244)">GND</text>
<text x="96.9" y="244" transform="rotate(-90 96.9 244)">AREF</text>
<text x="120.7" y="244" transform="rotate(-90 120.7 244)">A0</text>
<text x="122.7" y="244" transform="rotate(-90 122.7 244)">A1</text>
<text x="124.7" y="244" transform="rotate(-90 124.7 244)">VDD_5V</text>
<text x="126.7" y="244" transform="rotate(-90 126.7 244)">GND</text>
<text x="132.6" y="244" transform="rotate(-90 132.6 244)">A2</text>
<text x="134.6" y="244" transform="rotate(-90 134.6 244)">A3</text>
<text x="136.6" y="244" transform="rotate(-90 136.6 244)">VDD_5V</text>
<text x="138.6" y="244" transform="rotate(-90 138.6 244)">GND</text>
<text x="144.5" y="244" transform="rotate(-90 144.5 244)">SDA</text>
<text x="146.5" y="244" transform="rotate(-90 146.5 244)">SCL</text>
<text x="148.5" y="244" transform="rotate(-90 148.5 244)">VDD_5V</text>
<text x="150.5" y="244" transform="rotate(-90 150.5 244)">GND</text>
<text x="156.4" y="244" transform="rotate(-90 156.4 244)">A6</text>
<text x="158.4" y="244" transform="rotate(-90 158.4 244)">A7</text>
<text x="160.4" y="244" transform="rotate(-90 160.4 244)">VDD_5V</text>
<text x="162.3" y="244" transform="rotate(-90 162.3 244)">GND</text>
</g>
</svg>
